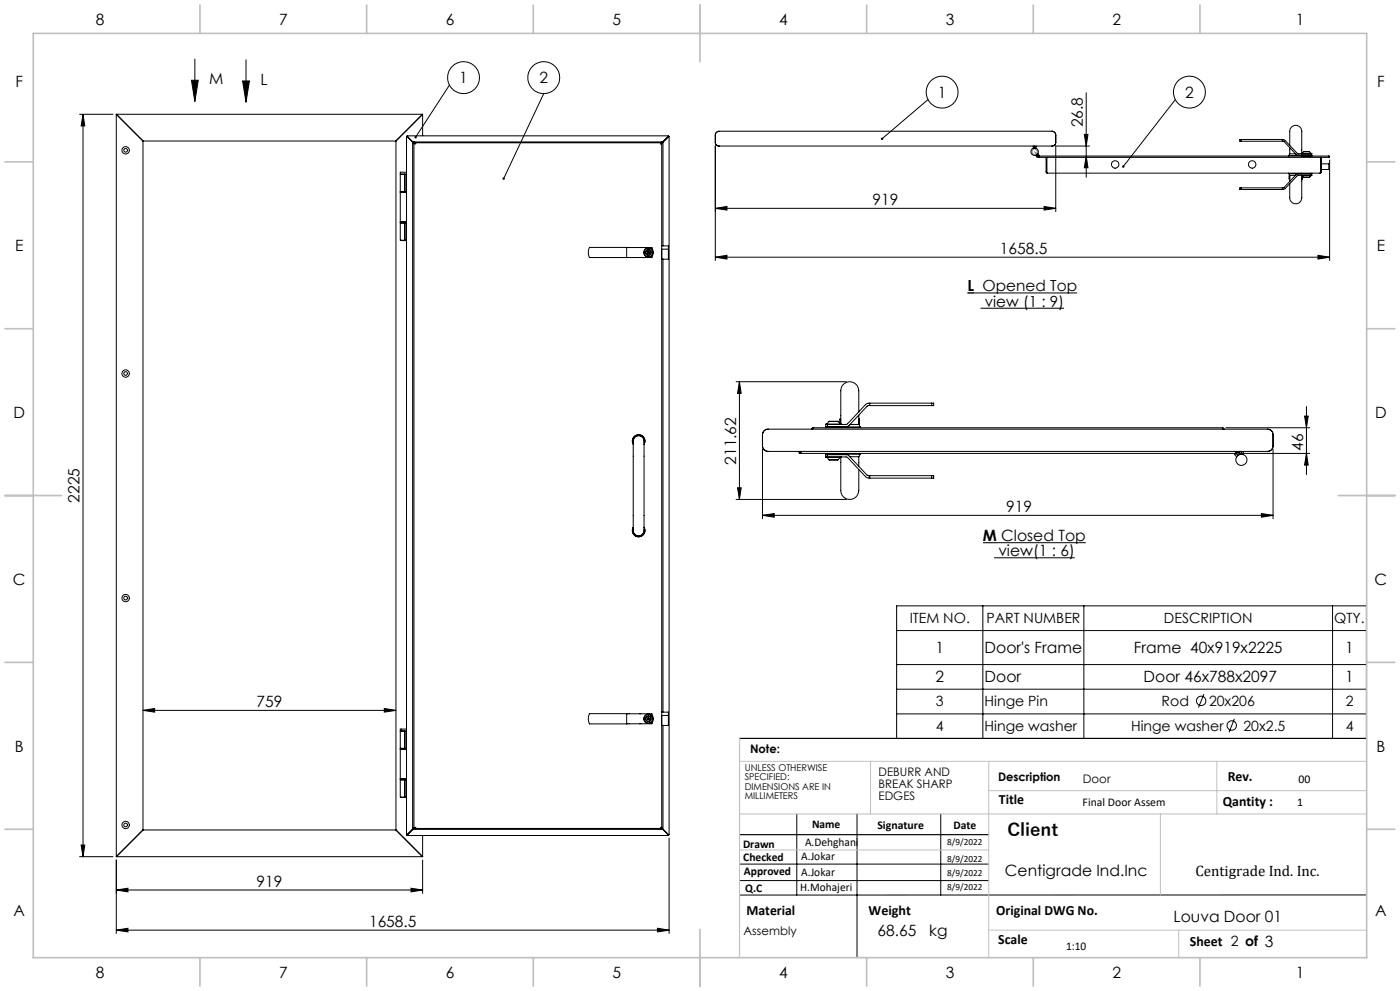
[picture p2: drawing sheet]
<svg xmlns="http://www.w3.org/2000/svg" width="420mm" height="297mm" viewBox="0 0 420 297" stroke-linecap="round" stroke-linejoin="round" font-family="sans-serif">
<path d="M290.2 87.8h2" fill="none" stroke="#000" stroke-width=".43"/>
<g fill="none" stroke="#000" stroke-width=".3">
<path d="M58.5 17.7v12.7M73.8 17.9v12.7M23.9 34.3h10M24.9 34.3l.5 3.4h-1.1zM24.9 34.3v222.4M34.9 34.3l8 8M34.9 34.3v222.4M34.9 34.3h91.9M57.4 24.1h2.1l-1 6.3zM72.8 24.3h2l-1 6.3zM126.8 34.3l-8 8M126.8 34.3v6.4"/>
<path d="M134.8 25.5l-10.1 15.6M163.1 28l-12 25.5M215 39.6l.7-.3h99.9a1.2 1.2 0 0 1 1.1 1.2v2.2a1.14 1.14 0 0 1-1.1 1.1h-99.9a1.13 1.13 0 0 1-1.1-1.1v-2.2zM278.4 29.8l-13.8 11.8M325.9 27.8v25.3M352.6 29.8l-15.6 20.1M42.9 42.3v206.4M42.9 42.3h75.9M118.8 42.3v206.4M120.1 57.6h1.9M120.1 57.4h1.3M120.1 52.2h1.3z"/>
<path d="M121.4 52.2v5.2M121.4 52.2h.6M121.4 57.4h.6M121.7 52.2v5.2M121.9 51.6h-1.8v20.4h1.3M122 40.9v209.3M122.1 40.9v-.2l.1 .2M122.1 40.9h.1M122.1 40.9h-.1l.1 .1M122.1 40.9v.1M122.1 41l1.7 1.6v205.9M122.2 40.7h78.3"/>
<path d="M122.2 40.9l1.7 1.6h74.9l1.7-1.6M122.4 41.3l1.8 1.7M124.1 42.5l.3 .3M124.2 43l.3 .1M124.2 43v205.1M124.2 43h.1M124.4 42.8l.1 .3M124.4 42.8l-.1 .2M124.4 42.8h73.9M124.5 43.1h.1M198.2 43.1h.1M198.2 42.9l.2 .1"/>
<path d="M198.3 42.8l-.1 .3M198.3 42.8v.1M198.4 43h.1M198.5 43l-.3 .1M198.5 43v205.1M198.6 42.5l-.3 .3M198.9 42.6v31.1M200.2 41.2v.1M200.5 40.9v-.2l.1 .2M200.5 40.9h.1M200.6 40.9h.1l-.1 .1M200.6 40.9v.1"/>
<path d="M200.6 41l-2.1 2M200.6 40.9h.1M200.7 40.9v209.3M214.6 43.7v34.4M310 43.8v.6M310.3 43.8v.6M310.4 43.8v.6M310.8 43.8v.6M311 46.4l.4 .4-.3 .3-.4-.6M311.3 46l.4 .6-.2 .2-.4-.5M311.5 46.8l.1 .4M311.5 46.9l.1 .1"/>
<path d="M311.5 46.9v.1M311.5 46.8l-.2 .1 .2 .3M311.5 46.8v.1M311.5 47v.2M311.5 47.2h87.2M311.5 46.8h87.2M311.5 47h.1M311.6 47h.1M313.8 47.2v4.3M313.8 51.5l.4 .4M313.8 51.5h.2M314 47.3l.1 4.4"/>
<path d="M314 47.2l.2 4.7M314.2 51.9h81.8M316.6 43.8h10.2M316.7 43.7v19.7M325.3 40.3h1.1l-.5 3.5zM325.9 46.8l.5 3.5h-1.1zM372.3 42.3h12.8l3.8 4.1 4.3 .1M372.3 41.8h-.4v.5h.4M372.3 56.3h-.4v.5h.4M372.3 41.8h12.4v.5M372.3 41.8v.5M372.3 56.3v.5"/>
<path d="M384.7 41.8l.8 .2 3.7 4 4 .1M384.7 56.3v.5M386.6 52h3.8M386.6 46.6h3.8M386.6 46.6v.2M386.6 51.9v.1M386.6 52h3.7M386.6 52l.3 .6M386.8 52.7v.9M386.8 53.6l.1 .8M386.9 52.6h1.8M386.9 46.1h1.8"/>
<path d="M386.9 46.1l-.3 .5M386.9 43.6v-1.4a7.6 7.6 0 0 1 .4-4 1.9 1.9 0 0 1 2.4-.3 1.9 1.9 0 0 1 .8 2.2v5.9l.6-.5h1.8M386.9 44.2v1.9M386.9 52.8v.7M386.9 52.6l-.1 .1M390.4 46.1l3.1-.1v.7h-3.1v-.2M390.4 46.6h3.1zM390.4 52h3.1zM390.4 51.9v.2M390.5 52.8v.7M390.6 52.7h.1M390.6 53.6l-.1 2.9a6.1 6.1 0 0 1-.6 4.1 1.89 1.89 0 0 1-2.3 .1 1.89 1.89 0 0 1-.7-2.2v-3.4"/>
<path d="M390.6 52.7l.5 .4h1.8M390.6 52.7v.9M390.7 52.7l-.1 .9M390.7 46.7v.1M391.1 53.1h1.7M391.1 45.4h1.7M391.1 45.4v.1M392.8 45.4v.1M392.9 45.5l.4 .5M393.2 46.5h.3M393.2 46.1h.3M393.2 52.6h-3.9l-4.2 4.2h-12.8"/>
<path d="M393.2 52.1l-4.2 .1-4 4.1h-12.7M393.2 52.1h.3M393.2 52.6h.3M393.2 46.1v.4M393.2 52.1v.5M393.2 46.7v.1M393.3 52.6l-.4 .5M393.5 51.9v.7h-3.1M396.2 47.2l-.2 4.7M396.2 47.2l-.1 4.5M396.2 51.5h.2M396.3 47.2l-.1 .1"/>
<path d="M396.4 51.5l-.4 .4M396.4 49.1h2.2v1.7h-2.2M396.4 47.2v4.3M398.6 47h.1M398.7 46.8l-.1 .4M398.7 46.9l-.1 .1M398.7 46.9v.1M398.7 46.8l.2 .2-.2 .2M398.7 46.8v.1M398.7 47v.2M398.9 48v30.1M120.1 66.5h1.9"/>
<path d="M120.1 66.8h1.3M120.4 72h1.4M121.4 66.8v5.2M121.4 66.8h.6M121.4 72h.6M121.7 66.8v5.2M176.8 74.2h18.8a3.7 3.7 0 0 1 0 3h-18.8a3.4 3.4 0 0 1 0-3zM188 74.2v3M194.4 75.4l.4 .3-.2 .2h-.3zM198.5 77.7h.1M198.5 73.7h2v4h-2M198.5 74.7h2"/>
<path d="M198.9 77.7v135.7M214.6 77.1l3.5-.6v1.1zM214.6 77.1h184.3M214.6 62.4l3.5-.5v1.1zM214.6 62.4h102.1M313.2 61.9l3.5 .5-3.5 .6zM395.4 76.5l3.5 .6-3.5 .5zM292.2 87.8h30.9M294.2 92.4h25M220.8 114.4h33.1M221.8 114.4l.6 3.5h-1.1zM221.8 114.4v35.3"/>
<path d="M189.9 131.8v.8M189.9 131.8l.1 .1M190 133.2a1.9 1.9 0 0 1 1.6-2.9 1.9 1.9 0 0 1 1.6 2.9M190 131.9a1.66 1.66 0 0 1 1.6-1.4 1.66 1.66 0 0 1 1.6 1.4M190 133.1a1.85 1.85 0 0 1 1.6-2.8 1.85 1.85 0 0 1 1.6 2.8M190 132.5l-.1 .1M190.7 130.8a1.81 1.81 0 0 1 2 .3 1.81 1.81 0 0 1 .5 2v23.8a3.9 3.9 0 0 1-.7 3.4 1.81 1.81 0 0 1-2.1-.2 1.81 1.81 0 0 1-.4-2v-23.8a4.1 4.1 0 0 1 .7-3.5zM193.2 132.5l.1 .1M193.3 131.8v.8M193.3 131.8l-.1 .1M193.3 131.8h.1M193.3 132.6h.1"/>
<path d="M228.7 134.6v20.9M229.3 129l1.1-.4h149.9a1.67 1.67 0 0 1 1.6 1.7v3.3a1.67 1.67 0 0 1-1.6 1.7h-149.9a1.67 1.67 0 0 1-1.7-1.7l.1-3.6zM240 135.5v.2M240 135.5v-.2a.3 .3 0 0 0-.3 .3 .3 .3 0 0 0 .3 .3M240 135.9h130.7M240 135.7v.2M240 135.5h.1M240 135.6h.1M240 135.6v.1M240.1 135.3l-.1 .6M243.8 128.4l-.2 .2M243.9 128.2l-.1 .4"/>
<path d="M243.9 128.2l-.4 .4M243.9 128.2h122.8M247.7 136.3h.5M247.7 136.9h.5M247.7 127.9h.5M247.7 127.2h.5M247.7 136.2h4.7zM247.7 127.9h4.7zM248 137l.7 .8h2.7l.7-.8M248 127.1l.7-.8h2.7l.7 .8M248.2 135.9h.1M248.2 136.3l6.3 .1 6 6.2h19"/>
<path d="M248.2 136.9h5.8l5.8 6 1.1 .4M248.2 127.2v.7M248.2 136.3v.6M248.7 137.8h2.7M248.7 126.3h2.7M251.9 135.9h.1M252 127h.1M252.1 125.6v1.4M252.1 125.6l-.1 1.3M252.1 127l.1-.2v.3M252.2 137v5.8a15 15 0 0 0 .4 5.5 2.77 2.77 0 0 0 3.4 1.1 2.77 2.77 0 0 0 1.6-3.2v-5.5M252.2 125.8v.9"/>
<path d="M252.4 136.3v-.4h-4.7v1.1l4.7-.1M252.4 127.2l-4.7-.1v1.1M252.4 127.9h5.7v.3M252.4 127.9v.3M255 127.2h2.7l.3 .7M257.6 123.5v-2.2a13.7 13.7 0 0 0-.4-5.6 2.76 2.76 0 0 0-3.4-1 2.76 2.76 0 0 0-1.6 3.2v7.9l-.1-.2M257.6 136.9v2.8M257.6 125.8v.9M257.6 124.4v1.4l.2-.2M257.8 125.6v1.4M257.8 127l-.2-.2v.4M258 136.1l-.3 .8h-2.7"/>
<path d="M258.1 135.9v.2h-5.7M260.9 121.5l-.7 .1-5.7 6.1-.7 .2h-5.6M260.9 120.8v.8h18.6M279.5 120.8h.6v.8h-.6M279.5 120.8l-19 .1-.7 .3-5.7 5.9-5.9 .1M279.5 120.8v.8M366.7 128.2l.2 .4M366.7 128.2l.5 .4M366.9 128.4l.2 .2M367.7 128.2h25.2M370.6 135.3l.1 .6M370.6 135.6h.1"/>
<path d="M370.6 135.6l.1 .1M370.6 135.5h.1M370.7 135.5v.2M370.7 135.5v-.2a.3 .3 0 0 1 .3 .3 .3 .3 0 0 1-.3 .3M370.7 135.7v.2M371.3 136.6l-.5-.7-.4 .3 .6 .7M371.7 135.9h21.2M371.8 135.3v.7M372 136.2l-.6-.8-.5 .3 .6 .7M372.3 135.3v.8M372.5 135.3v.8M373 135.3v1"/>
<path d="M381.9 134.6v20.9M391.4 124.7h1.1l-.6 3.5zM391.9 135.9l.6 3.5h-1.1zM391.9 121.8v20.4M189.9 158.6v.8M189.9 159.4l.1-.1a1.65 1.65 0 0 0 1.6 1.4 1.65 1.65 0 0 0 1.6-1.4l.1 .1M189.9 158.6l.1 .1M190 158a1.9 1.9 0 0 0 1.6 2.9 1.9 1.9 0 0 0 1.6-2.9M190 158.1a1.87 1.87 0 0 0 1.6 2.8 1.87 1.87 0 0 0 1.6-2.8M193.3 158.6v.8M193.3 159.4h.1M193.3 158.6h.1"/>
<path d="M193.3 158.6l-.1 .1M220.8 149.7h33.1M221.3 146.2h1.1l-.6 3.5zM228.7 154.4l3.6-.5v1.1zM228.7 154.4h153.2M260.9 142.6v.7h18.6M279.5 142.6h.6v.7h-.6M279.5 142.6v.7M378.4 153.9l3.5 .5-3.5 .6zM298.2 167.2h24.2M299.1 162.6h26.6M269 181.6h140.9v39.7h-140.9z"/>
<path d="M269 189h140.9M269 199.2h140.9M294.9 181.6v39.7M325.2 181.6v39.7M399.8 181.6v39.7M42.9 212.9l3.5-.6v1.1zM42.9 212.9h75.9M115.3 212.3l3.5 .6-3.5 .5zM120.1 219.1h1.3zM121.4 219.1v5.2M121.4 219.1h.6M121.7 219.1v5.2"/>
<path d="M122 218.5h-1.9v20.4h1.3M188 213.9v3.1h-11.2a3.5 3.5 0 0 1 0-3.1h18.8a3.7 3.7 0 0 1 0 3h-7.6M194.4 215.2l.4 .2-.2 .3-.3-.1zM198.5 217.4h.1M198.5 213.4h2v4h-2M198.5 214.4h2M198.9 217.4v31.1M269 206.5h140.9M269 214h140.9M361.2 208l-1.6 4.1M370.3 215.4l-1.6 4.1M120.1 224.3h1.3z"/>
<path d="M120.1 224.5h1.9M120.1 233.7h1.3zM120.1 233.4h1.9M120.4 238.9h1.4M121.4 233.7v5.2M121.4 233.7h.6M121.4 238.9h.6M121.4 224.3h.6M121.7 233.7v5.2M23.9 256.7h10M24.3 253.3h1.1l-.5 3.4zM34.9 256.7h91.9"/>
<path d="M34.9 257.7v22M42.9 248.7l-8 8M42.9 248.7h75.9M118.8 248.7l8 8M122.1 250.2h-.1h.1M122.1 250.2h.1M122.1 250.2v.2l.1-.2M122.2 250.4h78.3M122.2 250.2l1.7-1.6h74.9l1.7 1.6M122.4 249.8v.1M124.2 248.1l-2.1 2.1M124.2 248.1h.1"/>
<path d="M124.3 248l.1 .3M124.4 248.3v.2l-.3 .1M124.4 248.3h73.9M124.5 248l-.3 .1M124.5 248l-.1 .3M124.5 248h.1M126.8 250.4v6.3M126.8 257.7v10.1M198.2 248l.1 .3M198.2 248l.3 .1M198.2 248h.1M198.3 248.3v.2l.3 .1"/>
<path d="M198.3 248.2v.1M198.4 248l-.2 .2M198.4 248.1h.1M198.5 248.1l2.1 2.1M200.2 249.8v.1M200.5 250.2v.2l.1-.2M200.5 250.2h.1M200.6 250.2h.1h-.1M200.6 250.2h.1M200.7 251.2v28.5M221.9 259h74.7M239 243.9v24.3"/>
<path d="M257.1 243.9v43.1M282.2 243.9v24.3M34.9 278.8l3.5-.6v1.1zM34.9 278.8h165.8M34.9 266.7l3.5-.5v1.1zM34.9 266.7h91.9M123.3 266.2l3.5 .5-3.5 .6zM197.2 278.2l3.5 .6-3.5 .5zM221.9 263.9h74.7M410 268.2h-188.1"/>
<circle cx="139.1" cy="23.3" r="4.8"/>
<circle cx="163.1" cy="23.3" r="4.8"/>
<circle cx="282.6" cy="27.6" r="4.8"/>
<circle cx="356.8" cy="27.6" r="4.8"/>
<circle cx="37.7" cy="45" r="1.11"/>
<circle cx="37.7" cy="45" r=".55"/>
<circle cx="310.4" cy="45.5" r="1.11"/>
<circle cx="334.6" cy="49.3" r="1.12"/>
<circle cx="375.7" cy="49.3" r="1.12"/>
<circle cx="194.5" cy="75.7" r=".79"/>
<circle cx="194.5" cy="75.7" r="1.25"/>
<circle cx="194.5" cy="75.7" r=".24"/>
<circle cx="194.5" cy="75.7" r=".8"/>
<circle cx="194.5" cy="75.7" r="1.41"/>
<circle cx="37.7" cy="112" r=".55"/>
<circle cx="37.7" cy="111.9" r="1.1"/>
<circle cx="372.4" cy="137.8" r="1.67"/>
<circle cx="37.7" cy="179.2" r="1.11"/>
<circle cx="37.7" cy="179.3" r=".55"/>
<circle cx="194.5" cy="215.4" r=".24"/>
<circle cx="194.5" cy="215.4" r="1.25"/>
<circle cx="194.5" cy="215.4" r=".78"/>
<circle cx="194.5" cy="215.4" r=".8"/>
<circle cx="194.5" cy="215.4" r="1.41"/>
<circle cx="360.4" cy="210" r="1.41"/>
<circle cx="369.5" cy="217.4" r="1.42"/>
<circle cx="37.7" cy="247.3" r="1.11"/>
<circle cx="37.7" cy="247.2" r=".55"/>
</g>
<path d="M294.9 162.6h4.2" fill="none" stroke="#000" stroke-width=".33"/>
<g fill="none" stroke="#808080" stroke-width=".3">
<path d="M310.4 45.5l1.1 1.5"/>
<circle cx="310.4" cy="45.5" r=".78"/>
</g>
<path d="M221.9 221.3h188.1M221.9 250.2h74.7" fill="none" stroke="#000" stroke-width=".35"/>
<path d="M221.9 228.2h188.1M261.2 228.2v15.7M296.6 228.2v58.8M296.6 237h113.4M365.1 228.2v15.7M221.9 243.9h188.1M221.9 254.7h74.7M348.1 243.9v24.3M296.6 278.8h113.4M353.6 278.8v8.2" fill="none" stroke="#c0c0c0" stroke-width=".3"/>
<path d="M221.9 221.3v65.7" fill="none" stroke="#c0c0c0" stroke-width=".35"/>
<g fill="none" stroke="#c0c0c0" stroke-width=".5">
<path d="M10 10h400v277h-400zM60 1.5v8.5M110 1.5v8.5M160 1.5v8.5M210 1.5v17M260 1.5v8.5M310 1.5v8.5M360 1.5v8.5M1.5 48.5h8.5M410 48.5h8.5M1.5 98.5h8.5M410 98.5h8.5"/>
<path d="M1.5 148.5h17M401.5 148.5h17M1.5 198.5h8.5M410 198.5h8.5M1.5 248.5h8.5M410 248.5h8.5M210 278.5v17M60 287v8.5M110 287v8.5M160 287v8.5M260 287v8.5M310 287v8.5"/>
<path d="M360 287v8.5"/>
</g>
<g fill="#000">
<path d="M24.9 34.3l.5 3.4h-1.1zM24.3 253.3h1.1l-.5 3.4zM325.3 40.3h1.1l-.5 3.5zM325.9 46.8l.5 3.5h-1.1zM391.4 124.7h1.1l-.6 3.5zM391.9 135.9l.6 3.5h-1.1z"/>
<path d="M72.8 24.3h2l-1 6.3zM57.4 24.1h2.1l-1 6.3z"/>
<path d="M150.8 53.3v.5l.3-.3-.2 .4a.37 .37 0 0 0 .6-.4 .37 .37 0 0 0-.7-.2zM124.5 40.8v.6l.2-.3-.2 .3a.37 .37 0 0 0 .5-.3 .37 .37 0 0 0-.5-.3z"/>
<path d="M264.3 41.4v.4l.3-.2-.3 .2a.38 .38 0 0 0 .6 .1 .38 .38 0 0 0 0-.6 .38 .38 0 0 0-.6 .1zM336.8 49.6l-.1 .6 .3-.3-.2 .3a.36 .36 0 0 0 .5-.3 .36 .36 0 0 0-.5-.3z"/>
<path d="M214.6 62.4l3.5-.5v1.1zM313.2 61.9l3.5 .5-3.5 .6z"/>
<path d="M395.4 76.5l3.5 .6-3.5 .5zM214.6 77.1l3.5-.6v1.1z"/>
<path d="M221.8 114.4l.6 3.5h-1.1zM221.3 146.2h1.1l-.6 3.5z"/>
<path d="M228.7 154.4l3.6-.5v1.1zM378.4 153.9l3.5 .5-3.5 .6z"/>
<path d="M34.9 266.7l3.5-.5v1.1zM123.3 266.2l3.5 .5-3.5 .6zM42.9 212.9l3.5-.6v1.1zM115.3 212.3l3.5 .6-3.5 .5z"/>
<path d="M197.2 278.2l3.5 .6-3.5 .5zM34.9 278.8l3.5-.6v1.1z"/>
</g>
<text font-size="5.3" x="302.2" y="250.7">Client</text>
<g font-size="4.7">
<text x="28.7" y="7.6">8</text>
<text x="83.7" y="7.6">7</text>
<text x="133.7" y="7.6">6</text>
<text x="183.7" y="7.6">5</text>
<text x="233.7" y="7.6">4</text>
<text x="283.7" y="7.6">3</text>
<text x="333.7" y="7.6">2</text>
<text x="388.7" y="7.6">1</text>
<text x="4.6" y="26.1">F</text>
<text x="62.8" y="25.3">M</text>
<text x="78.1" y="25.4">L</text>
<text x="137.8" y="24.9">1</text>
<text x="161.9" y="24.9">2</text>
<text x="281.4" y="29.2">1</text>
<text x="355.5" y="29.2">2</text>
<text x="413.1" y="26.1">F</text>
<text x="324.9" y="38.1" transform="rotate(-90 324.9 38.1)">26.8</text>
<text x="261.8" y="61.4">919</text>
<text x="4.5" y="75.3">E</text>
<text x="300" y="76">1658.5</text>
<text x="413" y="75.3">E</text>
<text x="4" y="125.3">D</text>
<text x="412.5" y="125.3">D</text>
<text x="390.9" y="135" transform="rotate(-90 390.9 135)">46</text>
<text x="220.8" y="139.3" transform="rotate(-90 220.8 139.3)">211.62</text>
<text x="23.9" y="150.7" transform="rotate(-90 23.9 150.7)">2225</text>
<text x="301.9" y="153.4">919</text>
<text x="294.9" y="162.1">M Closed Top</text>
<text x="299.5" y="166.7">view(1 : 6)</text>
<text x="3.9" y="175.3">C</text>
<text x="412.4" y="175.3">C</text>
<text x="280.6" y="195.7">1</text>
<text x="295.4" y="195.7">Door's Frame</text>
<text x="340.2" y="195.7">Frame 40x919x2225</text>
<text x="403.6" y="195.7">1</text>
<text x="280.6" y="204.5">2</text>
<text x="295.4" y="204.5">Door</text>
<text x="343.1" y="204.5">Door 46x788x2097</text>
<text x="403.6" y="204.5">1</text>
<text x="77" y="211.9">759</text>
<text x="4.4" y="225.3">B</text>
<text x="412.9" y="225.3">B</text>
<text x="301.5" y="262.6">Centigrade Ind.Inc</text>
<text x="77" y="265.7">919</text>
<text x="4" y="274.6">A</text>
<text x="412.5" y="274.6">A</text>
<text x="110.7" y="277.7">1658.5</text>
<text x="263.3" y="280.5">68.65</text>
<text x="278.8" y="280.5">kg</text>
<text x="352.1" y="276.4">Louva Door 01</text>
<text x="28.7" y="293.1">8</text>
<text x="83.7" y="293.1">7</text>
<text x="133.7" y="293.1">6</text>
<text x="183.7" y="293.1">5</text>
<text x="233.7" y="293.1">4</text>
<text x="283.7" y="293.1">3</text>
<text x="333.7" y="293.1">2</text>
<text x="388.7" y="293.1">1</text>
</g>
<g font-size="4.6">
<text x="290.2" y="87.3">L Opened Top</text>
<text x="295.4" y="91.9">view (1 : 9)</text>
</g>
<text font-size="4.5" x="358.6" y="262.6">Centigrade Ind. Inc.</text>
<g font-size="4.2">
<text x="272.9" y="186.8">ITEM NO.</text>
<text x="295.9" y="186.8">PART NUMBER</text>
<text x="349.2" y="186.8">DESCRIPTION</text>
<text x="400.3" y="186.8">QTY.</text>
<text x="280.8" y="211.6">3</text>
<text x="295.4" y="211.6">Hinge Pin</text>
<text x="348.5" y="211.6">Rod</text>
<text x="362.7" y="211.6">20x206</text>
<text x="403.7" y="211.6">2</text>
<text x="280.8" y="219">4</text>
<text x="295.4" y="219">Hinge washer</text>
<text x="339.3" y="219">Hinge washer</text>
<text x="373" y="219">20x2.5</text>
<text x="403.7" y="219">4</text>
<text x="368.3" y="234.1">Rev.</text>
<text x="299.7" y="240.9">Title</text>
<text x="366.8" y="241.6">Qantity :</text>
<text x="223.9" y="274.2">Material</text>
<text x="260.6" y="274.2">Weight</text>
<text x="298.9" y="274.2">Original DWG No.</text>
<text x="299.5" y="282.8">Scale</text>
<text x="357" y="283.6">Sheet 2 of 3</text>
</g>
<g font-size="3.5">
<text x="225" y="225.7">Note:</text>
<text x="263.6" y="232.6">DEBURR AND</text>
<text x="263.6" y="236.1">BREAK SHARP</text>
<text x="263.6" y="239.7">EDGES</text>
<text x="299.4" y="234.1">Description</text>
<text x="324.9" y="234.7">Door</text>
<text x="389.6" y="234.7">00</text>
<text x="324.8" y="241.6">Final Door Assem</text>
<text x="389.2" y="241.6">1</text>
<text x="243.6" y="248.1">Name</text>
<text x="263.2" y="248.5">Signature</text>
<text x="286" y="248.5">Date</text>
<text x="222.9" y="254">Drawn</text>
<text x="240.4" y="257.8">A.Jokar</text>
<text x="241.5" y="253.6">A.Dehghani</text>
<text x="223" y="258.1">Checked</text>
<text x="223.2" y="262.1">Approved</text>
<text x="240.4" y="262.4">A.Jokar</text>
<text x="223.6" y="267.4">Q.C</text>
<text x="240.1" y="267.1">H.Mohajeri</text>
<text x="223.1" y="280.2">Assembly</text>
<text x="319.8" y="284.6">1:10</text>
</g>
<g font-size="2.8">
<text x="223.4" y="231">UNLESS OTHERWISE</text>
<text x="223.4" y="233.8">SPECIFIED:</text>
<text x="223.4" y="236.7">DIMENSIONS ARE IN</text>
<text x="223.4" y="239.5">MILLIMETERS</text>
<text x="284.2" y="253.2">8/9/2022</text>
<text x="284.2" y="258.4">8/9/2022</text>
<text x="284.2" y="262.7">8/9/2022</text>
<text x="284.2" y="266.6">8/9/2022</text>
</g>
</svg>
